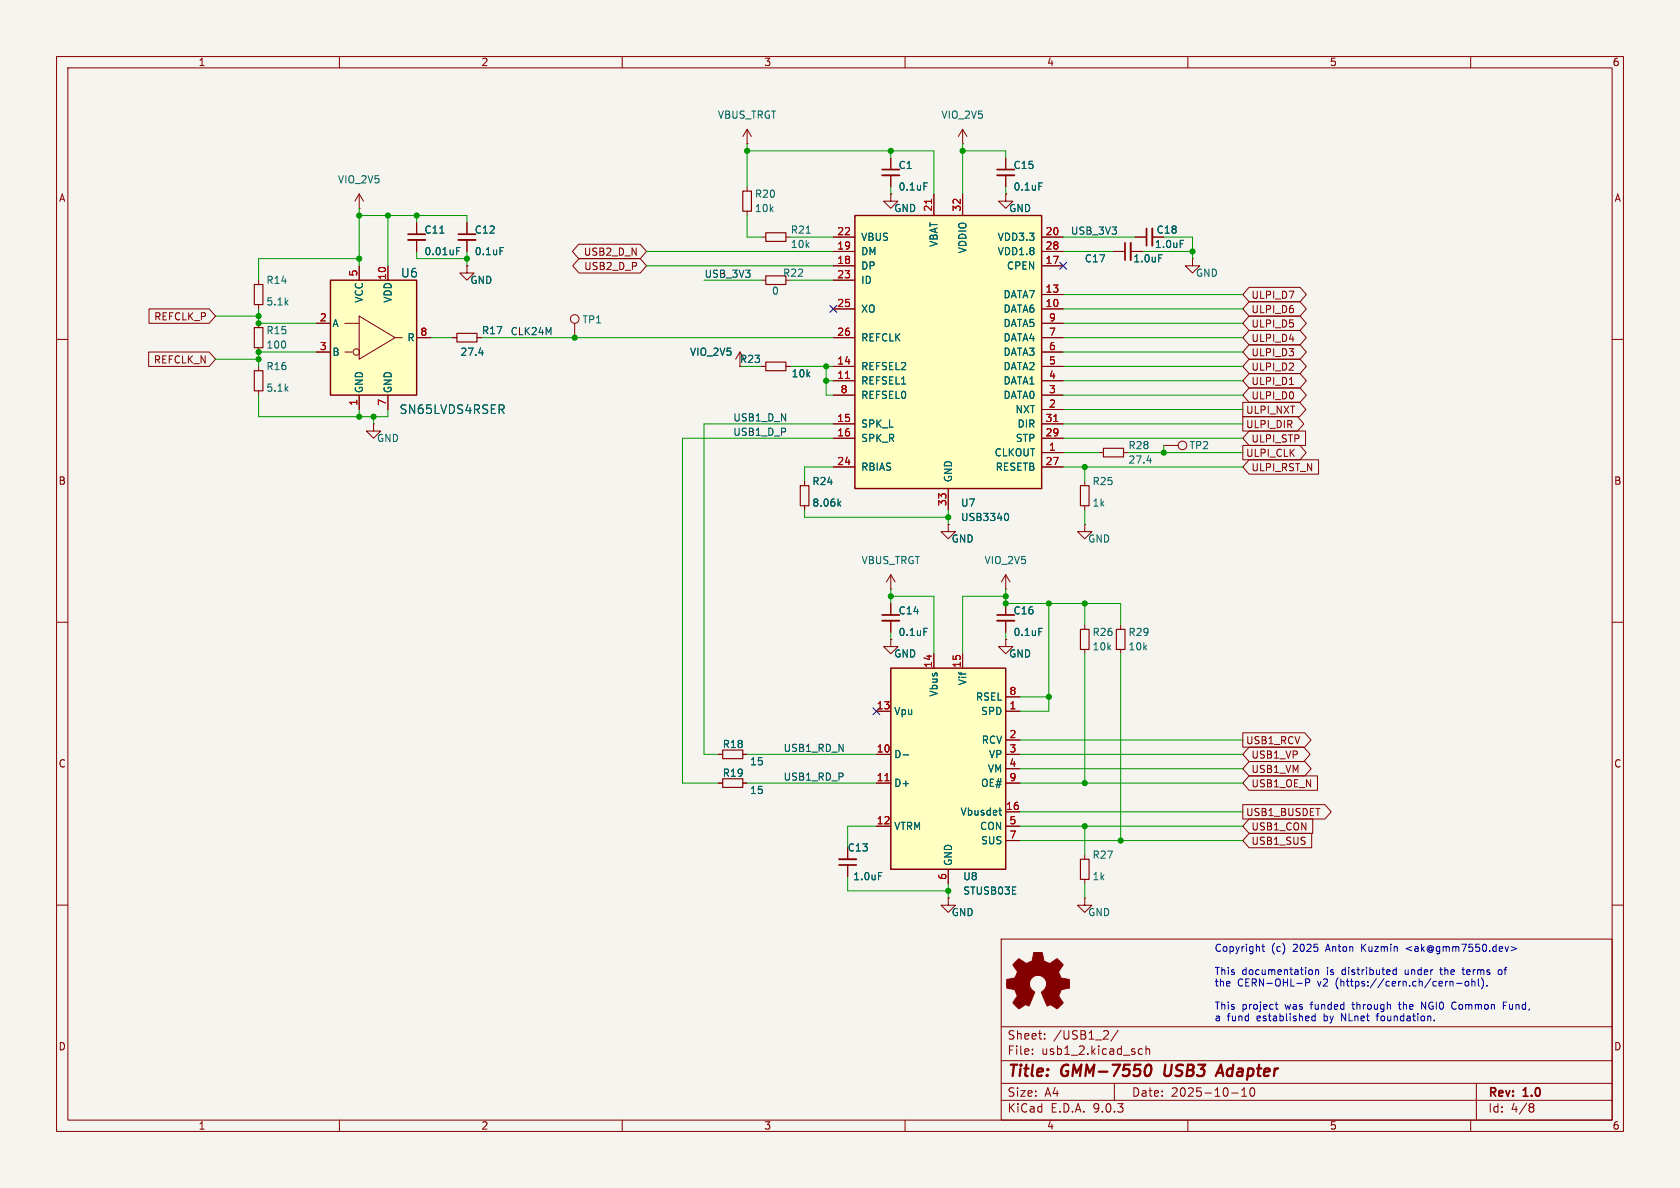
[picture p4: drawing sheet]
<svg xmlns="http://www.w3.org/2000/svg" width="297mm" height="210mm" viewBox="0 0 297 210" stroke-linecap="round" stroke-linejoin="round" font-family="sans-serif">
<path d="M0 0h297v210h-297z" fill="#f5f4ef" stroke="#f5f4ef" stroke-width=".18"/>
<g fill="none" stroke="#840000" stroke-width=".18">
<path d="M10 10h277v190h-277zM12 12h273v186h-273zM60 10v2M110 10v2M160 10v2M210 10v2M260 10v2M132.1 25.4h.1M132.1 22.9l-.8 1.2M132.1 22.9l.7 1.2M132.1 22.9v2.5M157.5 34.3v1.3h1.2l-1.2 1.2-1.3-1.2h1.3"/>
<path d="M157.5 34.3h.1M157.5 27.9v2.1M157.5 31v2M170.2 25.4h.1M170.2 22.9l-.8 1.2M170.2 22.9l.7 1.2M170.2 22.9v2.5M177.8 34.3v1.3h1.3l-1.3 1.2-1.3-1.2h1.3M177.8 34.3h.1M177.8 27.9v2.1M177.8 31v2M196.8 44.5h2.1"/>
<path d="M199.9 44.5h2M10 60h2M285 60h2M194.3 80h.8M198.6 80h.8M10 110h2M157.5 113v1.3h1.2l-1.2 1.3-1.3-1.3h1.3M157.5 113h.1M157.5 106.7v2M157.5 109.7v2.1M177.8 113v1.3h1.3l-1.3 1.3-1.3-1.3h1.3M177.8 113h.1"/>
<path d="M285 110h2M191.8 158.8v1.2h1.2l-1.2 1.3-1.3-1.3h1.3M191.8 158.8h.1M191.8 151.1v.8M191.8 155.4v.8M10 160h2M177 166h108v32h-108zM285 160h2M60 198v2M110 198v2M160 198v2M177 194.5h108"/>
<path d="M177 191.5h108M177 187.5h108M177 181.5h108M182.5 186.3v.1M182.5 185.5v.1M184.7 183.6v.1M184.7 182.8v.1M195 183.7h1M195.9 182.3v.5M197 191.5v3M197.7 182.1l-1.3 2M201.4 186.3h.6"/>
<path d="M201.4 185.5h.6M202.6 185.5l.2-.1 .4 .1v.9M202.6 184.9v1.5M210 198v2M217.7 193.2h1.2M219.5 193.8h.9M219.5 192.7l.5-.4v1.5M221.1 192.4a.81 .81 0 0 0 .4 1.4l.2-.1 .1-.5-.1-.8M260 198v2M261 191.5v6.5M270.6 195.1l.4 .1 .2 .2-.3 .3M270.6 195.7h.3"/>
<path d="M270.9 195.7l.2 .2 .1 .4-.2 .2-.4 .1"/>
</g>
<path d="M202.6 188.6l.1-.2a.46 .46 0 0 1 .5-.2 .46 .46 0 0 1 .3 .4 1.15 1.15 0 0 1-.8 1.6l-.1-.1M206 188.2l-.2 1.6 .4 .4M214.9 190.2l.9-2 .5 2M215.2 189.6h.9" fill="none" stroke="#840000" stroke-width=".4"/>
<path d="M195.1 79.2h3.5v1.6h-3.5zM191 151.9h1.5v3.5h-1.5z" fill="none" stroke="#840000" stroke-width=".2"/>
<path d="M163.3 32.3h.6M183.7 32.3h.6M204.8 45h.6M202.8 81.4h.8M163.3 111.1h.6" fill="none" stroke="#006464" stroke-width=".18"/>
<path d="M179.6 170l.6-.5 .8 .6a.62 .62 0 0 0 1 0l.2-.1a1.62 1.62 0 0 0 .5-1.4l.1-.2h1.5l.1 .8a.74 .74 0 0 0 .7 .9l.5 .2 1.3-.8 1 1-.4 .7a.75 .75 0 0 0-.1 1.2l.2 .5 1.5 .3v1.5l-1.4 .2-.1 .2a1.23 1.23 0 0 0-.3 1.2l.7 1-.1 .1-1 .9-.8-.5a.54 .54 0 0 0-.9 0l-1.1-2.3a2.33 2.33 0 0 0 .9-2 1.54 1.54 0 0 0-2.5-.7 1.54 1.54 0 0 0 .4 2.6l-1 2.4a.69 .69 0 0 0-1.2 .2l-.6 .3-1-1 .8-1.2-.3-.6a.71 .71 0 0 0-.9-.7l-.7-.2v-1.4l.4-.1a1.11 1.11 0 0 0 1.3-.7 .72 .72 0 0 0-.2-1.2l-.4-.7z" fill="#840000" stroke="#840000" stroke-width=".18"/>
<path d="M156 30h3M176.3 30h3M198.9 42.9v3.1M156 108.7h3" fill="none" stroke="#840000" stroke-width=".3"/>
<path d="M156 31h3M176.3 31h3M199.9 42.9v3.1M156 109.7h3" fill="none" stroke="#840000" stroke-width=".33"/>
<path d="M151.1 38.1h33v48.3h-33z" fill="#ffffc2"/>
<path d="M151.1 38.1h33v48.3h-33z" fill="none" stroke="#840000" stroke-width=".25"/>
<g fill="none" stroke="#840000" stroke-width=".18">
<path d="M132.1 33v.8M132.1 37.3v.8M165.1 34.3v3.8M170.2 34.3v3.8M134.6 41.9h.8M138.9 41.9h.8M147.3 41.9h3.8M147.3 44.5h3.8M147.3 47h3.8M147.3 49.5h3.8M147.3 54.6h3.8M147.3 59.7h3.8"/>
<path d="M184.1 41.9h3.9M184.1 44.5h3.9M184.1 47h3.9M184.1 54.6h3.9M184.1 59.7h3.9M184.1 52.1h3.9M184.1 57.2h3.9M200.7 41.9h2M203.7 41.9h2M210.8 45.7v1.3h1.3l-1.3 1.3-1.3-1.3h1.3M210.8 45.7h.1M147.3 64.8h3.8"/>
<path d="M147.3 67.3h3.8M147.3 69.9h3.8M147.3 74.9h3.8M147.3 77.5h3.8M184.1 64.8h3.9M184.1 67.3h3.9M184.1 69.9h3.9M184.1 74.9h3.9M184.1 77.5h3.9M184.1 62.2h3.9M184.1 72.4h3.9M205.7 78.7h2.6"/>
<path d="M142.2 85.1v.8M142.2 89.4v.8M147.3 82.6h3.8M167.6 86.4v3.8M184.1 82.6h3.9M184.1 80h3.9"/>
<circle cx="209" cy="78.7" r=".76"/>
</g>
<path d="M164.7 35.2v.8M149.5 66.9h.7M186.3 74.5h.7" fill="none" stroke="#a90000" stroke-width=".18"/>
<path d="M142.5 41.2h.8M208.7 42.5h.6M148.3 89l.3 .5M148.6 88.6l-.4 .5M177.9 90.7a.68 .68 0 0 1 .4 .7 .68 .68 0 0 1-.4 .6" fill="none" stroke="#006464" stroke-width=".18"/>
<path d="M131.3 33.8h1.5v3.5h-1.5zM135.4 41.1h3.5v1.6h-3.5zM141.5 85.9h1.5v3.5h-1.5z" fill="none" stroke="#840000" stroke-width=".2"/>
<path d="M202.7 40.4v3" fill="none" stroke="#840000" stroke-width=".3"/>
<path d="M203.7 40.4v3" fill="none" stroke="#840000" stroke-width=".33"/>
<path d="M58.4 49.5h15.3v20.4h-15.3z" fill="#ffffc2"/>
<g fill="none" stroke="#840000" stroke-width=".18">
<path d="M63.5 36.8h.1M63.5 34.3v2.5M63.5 34.3l-.8 1.3M63.5 34.3l.8 1.3M73.7 39.4v2M82.5 39.4v2M45.7 49.5v.8M45.7 53.8v.8M45.7 57.2v.7M55.9 57.2h2.5M61 57.2h2.5M63.5 55.9l6.3 3.8-6.3 3.8z"/>
<path d="M63.5 47v2.5M68.6 47v2.5M69.8 59.7h1.3M73.7 59.7h2.5M73.7 42.4v2.1M80 59.7h.8M82.5 47v1.3h1.3l-1.3 1.2-1.2-1.2h1.2M82.5 47h.1M82.5 42.4v2.1M84.3 59.7h.8M101.6 57.2v2.5M134.6 49.5h.8"/>
<path d="M45.7 61.5v.7M45.7 64.8v.7M45.7 69.1v.8M55.9 62.2h2.5M61 62.2h1.2M63.5 69.9v2.5M66 74.9v1.3h1.3l-1.3 1.3-1.2-1.3h1.2M66 74.9h.1M68.6 69.9v2.5M130.8 62.2l-.8 1.3M130.8 62.2l.8 1.3M130.8 62.2v2.6"/>
<path d="M134.6 64.8h.8M138.9 64.8h.8M127 138.4h.8M131.3 138.4h.8M149.9 149.9v2M149.9 152.9v2M167.6 158.8v1.2h1.3l-1.3 1.3-1.2-1.3h1.2M167.6 158.8h.1"/>
<circle cx="101.6" cy="56.4" r=".76"/>
<circle cx="63" cy="62.2" r=".57"/>
</g>
<path d="M58.4 49.5h15.3v20.4h-15.3z" fill="none" stroke="#840000" stroke-width=".25"/>
<path d="M45 50.3h1.5v3.5h-1.5zM45 57.9h1.5v3.6h-1.5zM80.8 58.9h3.5v1.6h-3.5zM135.4 48.8h3.5v1.5h-3.5zM45 65.5h1.5v3.6h-1.5zM135.4 64h3.5v1.5h-3.5zM127.8 137.7h3.5v1.5h-3.5z" fill="none" stroke="#840000" stroke-width=".2"/>
<path d="M77.8 41.2h.7M80.7 44.4h.4M80.7 43.8h.6M88.4 43.8h.6M84.7 62.4h.7M155.3 154.2h.6" fill="none" stroke="#006464" stroke-width=".18"/>
<path d="M72.1 41.4h3.1M81 41.4h3.1M148.3 152.9h3.1" fill="none" stroke="#840000" stroke-width=".3"/>
<path d="M72.1 42.4h3.1M81 42.4h3.1M148.3 151.9h3.1" fill="none" stroke="#840000" stroke-width=".33"/>
<path d="M157.5 118.1h20.3v35.6h-20.3z" fill="#ffffc2"/>
<path d="M157.5 118.1h20.3v35.6h-20.3z" fill="none" stroke="#840000" stroke-width=".25"/>
<g fill="none" stroke="#840000" stroke-width=".18">
<path d="M73.7 39.4v2M82.5 39.4v2M157.5 34.3h.1M157.5 27.9v2.1M157.5 31v2M165.1 34.3v3.8M170.2 34.3v3.8M177.8 34.3h.1M177.8 27.9v2.1M177.8 31v2M26.3 54.6h10.7l1.1 1.3-1.1 1.3h-10.7zM55.9 57.2h2.5"/>
<path d="M63.5 47v2.5M68.6 47v2.5M73.7 59.7h2.5M73.7 42.4v2.1M80 59.7h.8M82.5 47h.1M82.5 42.4v2.1M84.3 59.7h.8M102.3 43.2h10.9l1.1 1.3-1.1 1.2h-10.9l-1.1-1.2zM102.4 45.7h10.8l1.1 1.3-1.1 1.3h-10.8l-1.2-1.3zM147.3 41.9h3.8M147.3 44.5h3.8"/>
<path d="M147.3 47h3.8M147.3 49.5h3.8M147.3 54.6h3.8M147.3 59.7h3.8M184.1 41.9h3.9M184.1 44.5h3.9M184.1 47h3.9M184.1 54.6h3.9M184.1 59.7h3.9M184.1 52.1h3.9M184.1 57.2h3.9M196.8 44.5h2.1"/>
<path d="M199.9 44.5h2M200.7 41.9h2M203.7 41.9h2M220.8 50.8h9l1.1 1.3-1.1 1.2h-9l-1.1-1.2zM220.8 55.9h9l1.1 1.3-1.1 1.2h-9l-1.1-1.2zM220.8 58.4h9l1.1 1.3-1.1 1.3h-9l-1.1-1.3zM220.8 53.3h9l1.1 1.3-1.1 1.3h-9l-1.1-1.3zM26.3 62.2h10.7l1.1 1.3-1.1 1.3h-10.7zM55.9 62.2h2.5M63.5 69.9v2.5M68.6 69.9v2.5M134.6 64.8h.8"/>
<path d="M138.9 64.8h.8M147.3 64.8h3.8M147.3 67.3h3.8M147.3 69.9h3.8M147.3 74.9h3.8M147.3 77.5h3.8M184.1 64.8h3.9M184.1 67.3h3.9M184.1 69.9h3.9M184.1 74.9h3.9M184.1 77.5h3.9M184.1 62.2h3.9"/>
<path d="M184.1 72.4h3.9M219.7 71.1h10.1l1.1 1.3-1.1 1.3h-10.1zM219.7 78.7h10.1l1.1 1.3-1.1 1.3h-10.1zM219.7 73.7h9.7l1.1 1.2-1.1 1.3h-9.7zM220.8 66h9l1.1 1.3-1.1 1.3h-9l-1.1-1.3zM220.8 76.2h10v2.5h-10l-1.1-1.2zM220.8 61h9l1.1 1.2-1.1 1.3h-9l-1.1-1.3zM220.8 68.6h9l1.1 1.3-1.1 1.2h-9l-1.1-1.2zM220.8 63.5h9l1.1 1.3-1.1 1.2h-9l-1.1-1.2zM228 68h.7M142.2 85.1v.8M142.2 89.4v.8"/>
<path d="M147.3 82.6h3.8M167.6 92.7v1.3h1.3l-1.3 1.3-1.2-1.3h1.2M167.6 92.7h.1M167.6 86.4v3.8M184.1 82.6h3.9M184.1 80h3.9M191.8 92.7v1.3h1.2l-1.2 1.3-1.3-1.3h1.3M191.8 92.7h.1M191.8 85.1v.8M191.8 89.4v.8M220.8 81.3h12.3v2.5h-12.3l-1.1-1.2zM157.5 104.1h.1"/>
<path d="M157.5 113h.1M157.5 101.6l-.8 1.3M157.5 101.6l.7 1.3M157.5 101.6v2.5M157.5 106.7v2M157.5 109.7v2.1M165.1 115.6v2.5M170.2 115.6v2.5M177.8 104.1h.1M177.8 113h.1M177.8 101.6v2.5M177.8 106.7v2"/>
<path d="M177.8 109.7v2.1M177.8 101.6l-.8 1.3M177.8 101.6l.8 1.3M191.8 110.5v.8M191.8 114.8v.8M198.1 110.5v.8M198.1 114.8v.8M127 133.4h.8M127 138.4h.8M131.3 133.4h.8M131.3 138.4h.8M154.9 125.7h2.6"/>
<path d="M154.9 133.4h2.6M154.9 138.4h2.6M177.8 125.7h2.5M177.8 133.4h2.5M177.8 138.4h2.5M177.8 123.2h2.5M177.8 130.8h2.5M177.8 135.9h2.5M219.7 129.5h11l1.1 1.3-1.1 1.3h-11zM220.8 134.6h9.9l1.1 1.3-1.1 1.3h-9.9l-1.1-1.3zM220.8 132.1h9.7l1.1 1.3-1.1 1.2h-9.7l-1.1-1.2zM220.8 137.2h12.1v2.5h-12.1l-1.1-1.3z"/>
<path d="M149.9 149.9v2M149.9 152.9v2M154.9 146.1h2.6M167.6 158.8h.1M167.6 153.7v2.5M177.8 146.1h2.5M177.8 143.5h2.5M177.8 148.6h2.5M219.7 142.2h14.5l1.1 1.3-1.1 1.3h-14.5zM220.8 147.3h11.1v2.6h-11.1l-1.1-1.3zM220.8 144.8h11.3v2.5h-11.3l-1.1-1.2z"/>
</g>
<g fill="none" stroke="#006464" stroke-width=".18">
<path d="M163.3 32.3h.6M183.7 32.3h.6M77.8 41.2h.7M80.7 44.4h.4M80.7 43.8h.6M88.4 43.8h.6M204.8 45h.6M208.7 42.5h.6M84.7 62.4h.7M148.3 89l.3 .5M148.6 88.6l-.4 .5M177.9 90.7a.68 .68 0 0 1 .4 .7 .68 .68 0 0 1-.4 .6"/>
<path d="M163.3 111.1h.6M183.7 111.1h.6M159.7 133.4h.9M155.3 154.2h.6M176.6 143.2h.5M176.8 143.9l.3 .2"/>
</g>
<path d="M164.7 35.2v.8M149.5 66.9h.7M186.3 74.5h.7M156.5 138h.7" fill="none" stroke="#a90000" stroke-width=".18"/>
<path d="M191 85.9h1.5v3.5h-1.5zM191 111.3h1.5v3.5h-1.5zM197.4 111.3h1.5v3.5h-1.5zM127.8 132.6h3.5v1.5h-3.5z" fill="none" stroke="#840000" stroke-width=".2"/>
<path d="M176.3 108.7h3" fill="none" stroke="#840000" stroke-width=".3"/>
<path d="M176.3 109.7h3" fill="none" stroke="#840000" stroke-width=".33"/>
<g fill="none" stroke="#009600" stroke-width=".18">
<path d="M63.5 36.8v10.2M63.5 38.1h19v1.3M68.6 38.1v8.9M73.7 38.1v1.3M132.1 38.1v3.8h2.5M132.1 25.4v7.6M132.1 26.7h33v7.6M157.5 26.7v1.2M157.5 33v1.3M170.2 26.7h7.6v1.2M170.2 25.4v8.9M177.8 33v1.3"/>
<path d="M38.1 55.9h7.6M45.7 54.6v2.6h10.2M63.5 45.7h-17.8v3.8M73.7 44.5v1.2h8.8M76.2 59.7h3.8M82.5 44.5v2.5M85.1 59.7h62.2M114.3 44.5h33M114.3 47h33M124.5 49.5h10.1M139.7 49.5h7.6M139.7 41.9h7.6"/>
<path d="M188 59.7h31.7M188 57.2h31.7M188 44.5h8.8M188 52.1h31.7M188 41.9h12.7M188 54.6h31.7M201.9 44.5h8.9M205.7 41.9h5.1v3.8M38.1 63.5h7.6M45.7 69.9v3.8h22.9v-1.3M55.9 62.2h-10.2v2.6M63.5 72.4v1.3"/>
<path d="M66 73.7v1.2M130.8 64.8h3.8M139.7 64.8h7.6M146 64.8v5.1h1.3M146 67.3h1.3M147.3 74.9h-22.8v58.5h2.5M147.3 77.5h-26.7v60.9h6.4M188 74.9h31.7M188 77.5h31.7M188 72.4h31.7M188 64.8h31.7M188 62.2h31.7"/>
<path d="M188 69.9h31.7M188 67.3h31.7M205.7 78.7v1.3M142.2 90.2v1.2h25.4M147.3 82.6h-5.1v2.5M167.6 90.2v2.5M188 82.6h31.7M188 80h6.3M191.8 82.6v2.5M191.8 90.2v2.5M199.4 80h20.3M157.5 104.1v2.6"/>
<path d="M157.5 111.8v1.2M157.5 105.4h7.6v10.2M177.8 104.1v2.6h20.3v3.8M177.8 111.8v1.2M177.8 105.4h-7.6v10.2M185.4 106.7v19h-5.1M191.8 106.7v3.8M191.8 115.6v22.8M198.1 115.6v33M132.1 138.4h22.8M132.1 133.4h22.8M180.3 135.9h39.4"/>
<path d="M180.3 123.2h5.1M180.3 138.4h39.4M180.3 130.8h39.4M180.3 133.4h39.4M149.9 154.9v2.6h17.7M154.9 146.1h-5v3.8M167.6 156.2v2.6M180.3 146.1h39.4M180.3 143.5h39.4M180.3 148.6h39.4M191.8 146.1v5M191.8 156.2v2.6"/>
</g>
<path d="M146.7 54l1.2 1.2M147.9 54l-1.2 1.2M187.4 46.4l1.2 1.2M188.6 46.4l-1.2 1.2M154.3 125.1l1.2 1.2M155.5 125.1l-1.2 1.2" fill="none" stroke="#000084" stroke-width=".18"/>
<g fill="none" stroke="#0000c2" stroke-width=".18">
<path d="M223.1 167.3h.5M223.3 166.9v1.1l.3 .2M225.4 177.6h.5M225.6 177.1v1.1l.3 .2M230.8 173v1.3M231.5 173.2v.3l-.1 .2h-.6M231.6 171.4l.3 .1 .1 .2v.5l-.4 .1M232.5 179.2v1.3M232.5 179.7l-.4-.1-.2 .2 .1 .6h.5M232.6 171.5l.2-.1 .3 .1v.8M232.6 171.4v.9M243.5 179.4v1.1"/>
<path d="M246.8 171.5l-.3-.1-.3 .3 .2 .5h.4M246.8 171v1.3M247.2 177.6h.5M247.4 177.1v1.2M249.6 167.3l-1 .4 1 .4M251.3 178.4v-1.3l.7 1.3M254.5 171.4h.5M254.7 171l.1 1.2M256.5 173.5l.4 .2v.6M256.8 178.2l.4 .2M257.2 177.1l-.4 .2M257.5 173.8h1"/>
<path d="M258.5 171.4h.4M258.6 171v1.1l.3 .2M259.1 173.6l.1-.1 .4 .1 .1 .5-.2 .2h-.3l-.1-.1zM260.2 173.6l.2-.1h.3l.1 .8M260.2 173v1.3M261.4 173v1.1l.1 .2M262.1 173.1a1.47 1.47 0 0 1-.2 1.7M262.9 174.2v.1M265.4 171.5l-.3-.1-.2 .3v.5l.2 .1 .3-.1M265.8 177.7h.4M266.4 177.1h-.6v1.3M267.2 167.3l.9 .4-.9 .4"/>
<path d="M253.6 180.3v.2"/>
</g>
<g fill="#009600" stroke="#009600" stroke-width=".18">
<circle cx="185.4" cy="106.7" r=".46"/>
<circle cx="177.8" cy="106.7" r=".46"/>
<circle cx="185.4" cy="123.2" r=".46"/>
<circle cx="191.8" cy="138.4" r=".46"/>
<circle cx="167.6" cy="157.5" r=".46"/>
<circle cx="191.8" cy="146.1" r=".46"/>
<circle cx="198.1" cy="148.6" r=".46"/>
<circle cx="157.5" cy="26.7" r=".46"/>
<circle cx="170.2" cy="26.7" r=".46"/>
<circle cx="132.1" cy="26.7" r=".46"/>
<circle cx="167.6" cy="91.4" r=".46"/>
<circle cx="73.7" cy="38.1" r=".46"/>
<circle cx="68.6" cy="38.1" r=".46"/>
<circle cx="66" cy="73.7" r=".46"/>
<circle cx="63.5" cy="73.7" r=".46"/>
<circle cx="82.5" cy="45.7" r=".46"/>
<circle cx="210.8" cy="44.5" r=".46"/>
<circle cx="157.5" cy="105.4" r=".46"/>
<circle cx="191.8" cy="106.7" r=".46"/>
<circle cx="191.8" cy="82.6" r=".46"/>
<circle cx="205.7" cy="80" r=".46"/>
<circle cx="177.8" cy="105.4" r=".46"/>
<circle cx="146" cy="64.8" r=".46"/>
<circle cx="146" cy="67.3" r=".46"/>
<circle cx="101.6" cy="59.7" r=".46"/>
<circle cx="45.7" cy="63.5" r=".46"/>
<circle cx="63.5" cy="38.1" r=".46"/>
<circle cx="63.5" cy="45.7" r=".46"/>
<circle cx="45.7" cy="57.2" r=".46"/>
<circle cx="45.7" cy="55.9" r=".46"/>
<circle cx="45.7" cy="62.2" r=".46"/>
</g>
<g font-size="2.8" fill="#840000">
<text x="178" y="190.9">Title:</text>
<text x="187.7" y="190.9">GMM-7550</text>
<text x="206.6" y="190.9">USB3</text>
<text x="216.9" y="190.9">Adapter</text>
</g>
<g font-size="2.1" fill="#006464">
<text x="70.8" y="49.3">U6</text>
<text x="70.5" y="73.4">SN65LVDS4RSER</text>
</g>
<g font-size="2.1" fill="#840000">
<text x="178" y="184">Sheet:</text>
<text x="186.2" y="184">/USB1_2/</text>
<text x="178" y="186.7">File:</text>
<text x="184.1" y="186.7">usb1_2.kicad_sch</text>
<text x="178" y="196.9">KiCad</text>
<text x="178" y="194.1">Size:</text>
<text x="184.7" y="194.1">A4</text>
<text x="185.7" y="196.9">E.D.A.</text>
<text x="193.3" y="196.9">9.0.3</text>
<text x="200" y="194.1">Date:</text>
<text x="207" y="194.1">2025-10-10</text>
<text x="263" y="194.3">Rev:</text>
<text x="263" y="196.9">Id:</text>
<text x="267.1" y="196.9">4/8</text>
<text x="269.4" y="194.3">1.0</text>
</g>
<g font-size="1.8" fill="#840000">
<text x="35" y="11.9">1</text>
<text x="85" y="11.9">2</text>
<text x="135" y="11.9">3</text>
<text x="185" y="11.9">4</text>
<text x="235" y="11.9">5</text>
<text x="285" y="11.9">6</text>
<text x="10.3" y="35.9">A</text>
<text x="285.3" y="35.9">A</text>
<text x="103.1" y="45.4">USB2_D_N</text>
<text x="103.2" y="47.9">USB2_D_P</text>
<text x="221.1" y="53">ULPI_D7</text>
<text x="27.2" y="56.8">REFCLK_P</text>
<text x="221.1" y="58.1">ULPI_D5</text>
<text x="221.1" y="55.6">ULPI_D6</text>
<text x="27.1" y="64.5">REFCLK_N</text>
<text x="130.7" y="64.4">R23</text>
<text x="221.1" y="63.2">ULPI_D3</text>
<text x="221.1" y="60.6">ULPI_D4</text>
<text x="221.1" y="65.7">ULPI_D2</text>
<text x="221.1" y="68.3">ULPI_D1</text>
<text x="221.1" y="70.8">ULPI_D0</text>
<text x="220.2" y="73.3">ULPI_NXT</text>
<text x="220.2" y="75.9">ULPI_DIR</text>
<text x="220.2" y="81">ULPI_CLK</text>
<text x="221.1" y="78.4">ULPI_STP</text>
<text x="221.1" y="83.5">ULPI_RST_N</text>
<text x="10.3" y="85.9">B</text>
<text x="285.3" y="85.9">B</text>
<text x="220.2" y="131.8">USB1_RCV</text>
<text x="10.3" y="135.9">C</text>
<text x="221.1" y="136.8">USB1_VM</text>
<text x="221.1" y="134.3">USB1_VP</text>
<text x="285.3" y="135.9">C</text>
<text x="221.1" y="139.4">USB1_OE_N</text>
<text x="220.2" y="144.5">USB1_BUSDET</text>
<text x="221.1" y="149.5">USB1_SUS</text>
<text x="221.1" y="147">USB1_CON</text>
<text x="10.3" y="185.9">D</text>
<text x="285.3" y="185.9">D</text>
<text x="35" y="199.9">1</text>
<text x="85" y="199.9">2</text>
<text x="135" y="199.9">3</text>
<text x="185" y="199.9">4</text>
<text x="235" y="199.9">5</text>
<text x="285" y="199.9">6</text>
</g>
<g font-size="1.8" fill="#006464">
<text x="126.8" y="21.2">VBUS_TRGT</text>
<text x="166.3" y="21.2">VIO_2V5</text>
<text x="59.6" y="32.6">VIO_2V5</text>
<text x="133.4" y="35.2">R20</text>
<text x="158.8" y="30.1">C1</text>
<text x="158.8" y="33.9">0.1uF</text>
<text x="179.1" y="30.1">C15</text>
<text x="179.1" y="33.9">0.1uF</text>
<text x="74.9" y="41.5">C11</text>
<text x="83.8" y="41.5">C12</text>
<text x="133.4" y="37.7">10k</text>
<text x="139.7" y="41.5">R21</text>
<text x="158" y="37.7">GND</text>
<text x="178.3" y="37.7">GND</text>
<text x="204.4" y="41.5">C18</text>
<text x="74.9" y="45.3">0.01uF</text>
<text x="83.8" y="45.3">0.1uF</text>
<text x="139.7" y="44">10k</text>
<text x="152.1" y="42.8">VBUS</text>
<text x="152.1" y="45.3">DM</text>
<text x="152.1" y="47.9">DP</text>
<text x="166" y="43.7" transform="rotate(-90 166 43.7)">VBAT</text>
<text x="171" y="44.9" transform="rotate(-90 171 44.9)">VDDIO</text>
<text x="176.3" y="42.8">VDD3.3</text>
<text x="176.3" y="45.3">VDD1.8</text>
<text x="177.9" y="47.9">CPEN</text>
<text x="191.7" y="46.6">C17</text>
<text x="200.3" y="46.6">1.0uF</text>
<text x="204.1" y="44">1.0uF</text>
<text x="47" y="50.4">R14</text>
<text x="64.4" y="53.6" transform="rotate(-90 64.4 53.6)">VCC</text>
<text x="69.4" y="53.6" transform="rotate(-90 69.4 53.6)">VDD</text>
<text x="83.1" y="50.4">GND</text>
<text x="136.4" y="52.3">0</text>
<text x="138.3" y="49.1">R22</text>
<text x="152.1" y="50.4">ID</text>
<text x="177.3" y="52.9">DATA7</text>
<text x="211.3" y="49.1">GND</text>
<text x="47" y="54.2">5.1k</text>
<text x="47" y="59.3">R15</text>
<text x="58.7" y="58">A</text>
<text x="85.1" y="59.3">R17</text>
<text x="102.9" y="57.4">TP1</text>
<text x="152.1" y="55.5">XO</text>
<text x="177.3" y="55.5">DATA6</text>
<text x="177.3" y="58">DATA5</text>
<text x="47" y="61.8">100</text>
<text x="47" y="65.6">R16</text>
<text x="58.7" y="63.1">B</text>
<text x="71.9" y="60.6">R</text>
<text x="81.3" y="63.1">27.4</text>
<text x="121.9" y="63.1">VIO_2V5</text>
<text x="152.1" y="60.6">REFCLK</text>
<text x="152.1" y="65.6">REFSEL2</text>
<text x="177.3" y="60.6">DATA4</text>
<text x="177.3" y="63.1">DATA3</text>
<text x="177.3" y="65.6">DATA2</text>
<text x="47" y="69.4">5.1k</text>
<text x="64.4" y="69.6" transform="rotate(-90 64.4 69.6)">GND</text>
<text x="69.4" y="69.6" transform="rotate(-90 69.4 69.6)">GND</text>
<text x="139.9" y="66.9">10k</text>
<text x="152.1" y="68.2">REFSEL1</text>
<text x="152.1" y="70.7">REFSEL0</text>
<text x="177.3" y="68.2">DATA1</text>
<text x="177.3" y="70.7">DATA0</text>
<text x="152.1" y="75.8">SPK_L</text>
<text x="179.4" y="73.3">NXT</text>
<text x="179.8" y="75.8">DIR</text>
<text x="66.5" y="78.3">GND</text>
<text x="152.1" y="78.3">SPK_R</text>
<text x="152.1" y="83.4">RBIAS</text>
<text x="175.7" y="80.9">CLKOUT</text>
<text x="175.9" y="83.4">RESETB</text>
<text x="179.5" y="78.3">STP</text>
<text x="199.4" y="82.1">27.4</text>
<text x="199.4" y="79.6">R28</text>
<text x="210.2" y="79.6">TP2</text>
<text x="143.5" y="86">R24</text>
<text x="143.5" y="89.8">8.06k</text>
<text x="168.5" y="85.3" transform="rotate(-90 168.5 85.3)">GND</text>
<text x="169.8" y="89.8">U7</text>
<text x="193" y="86">R25</text>
<text x="193" y="89.8">1k</text>
<text x="169.8" y="92.3">USB3340</text>
<text x="152.2" y="99.9">VBUS_TRGT</text>
<text x="168.1" y="96.1">GND</text>
<text x="173.9" y="99.9">VIO_2V5</text>
<text x="192.3" y="96.1">GND</text>
<text x="158.8" y="108.8">C14</text>
<text x="158.8" y="112.6">0.1uF</text>
<text x="179.1" y="108.8">C16</text>
<text x="179.1" y="112.6">0.1uF</text>
<text x="193" y="112.6">R26</text>
<text x="199.4" y="112.6">R29</text>
<text x="158" y="116.4">GND</text>
<text x="178.3" y="116.4">GND</text>
<text x="193" y="115.2">10k</text>
<text x="199.4" y="115.2">10k</text>
<text x="166" y="123.2" transform="rotate(-90 166 123.2)">Vbus</text>
<text x="171" y="121.2" transform="rotate(-90 171 121.2)">Vif</text>
<text x="172.4" y="124.1">RSEL</text>
<text x="158" y="126.6">Vpu</text>
<text x="173.3" y="126.6">SPD</text>
<text x="173.5" y="131.7">RCV</text>
<text x="127.7" y="137.5">R19</text>
<text x="127.7" y="132.4">R18</text>
<text x="132.5" y="135.5">15</text>
<text x="158" y="134.2">D-</text>
<text x="174.5" y="136.8">VM</text>
<text x="174.7" y="134.2">VP</text>
<text x="132.5" y="140.6">15</text>
<text x="158" y="139.3">D+</text>
<text x="173.3" y="139.3">OE#</text>
<text x="158" y="146.9">VTRM</text>
<text x="169.7" y="144.4">Vbusdet</text>
<text x="173.2" y="146.9">CON</text>
<text x="173.3" y="149.5">SUS</text>
<text x="149.8" y="150.7">C13</text>
<text x="150.7" y="155.8">1.0uF</text>
<text x="168.5" y="153.2" transform="rotate(-90 168.5 153.2)">GND</text>
<text x="170.2" y="155.8">U8</text>
<text x="193" y="152">R27</text>
<text x="193" y="155.8">1k</text>
<text x="170.2" y="158.3">STUSB03E</text>
<text x="168.1" y="162.2">GND</text>
<text x="192.3" y="162.2">GND</text>
</g>
<g font-size="1.8" fill="#a90000">
<text x="147.9" y="41.7">22</text>
<text x="164.8" y="37.5" transform="rotate(-90 164.8 37.5)">21</text>
<text x="169.9" y="37.5" transform="rotate(-90 169.9 37.5)">32</text>
<text x="184.7" y="41.7">20</text>
<text x="147.9" y="44.2">19</text>
<text x="147.9" y="46.7">18</text>
<text x="184.7" y="44.2">28</text>
<text x="184.7" y="46.7">17</text>
<text x="63.2" y="49" transform="rotate(-90 63.2 49)">5</text>
<text x="68.3" y="49.6" transform="rotate(-90 68.3 49.6)">10</text>
<text x="147.9" y="49.3">23</text>
<text x="184.7" y="51.8">13</text>
<text x="56.4" y="56.9">2</text>
<text x="74.2" y="59.4">8</text>
<text x="147.9" y="54.4">25</text>
<text x="147.9" y="59.4">26</text>
<text x="184.7" y="54.4">10</text>
<text x="185.3" y="56.9">9</text>
<text x="185.3" y="59.4">7</text>
<text x="56.4" y="62">3</text>
<text x="147.9" y="64.5">14</text>
<text x="185.3" y="62">6</text>
<text x="185.3" y="64.5">5</text>
<text x="63.2" y="71.8" transform="rotate(-90 63.2 71.8)">1</text>
<text x="68.3" y="71.8" transform="rotate(-90 68.3 71.8)">7</text>
<text x="147.9" y="67.1">11</text>
<text x="148.5" y="69.6">8</text>
<text x="185.3" y="67.1">4</text>
<text x="185.3" y="69.6">3</text>
<text x="147.9" y="74.7">15</text>
<text x="147.9" y="77.2">16</text>
<text x="184.7" y="74.7">31</text>
<text x="184.7" y="77.2">29</text>
<text x="185.3" y="72.1">2</text>
<text x="147.9" y="82.3">24</text>
<text x="184.7" y="82.3">27</text>
<text x="185.3" y="79.8">1</text>
<text x="167.4" y="89.6" transform="rotate(-90 167.4 89.6)">33</text>
<text x="164.8" y="118.2" transform="rotate(-90 164.8 118.2)">14</text>
<text x="169.9" y="118.2" transform="rotate(-90 169.9 118.2)">15</text>
<text x="154.9" y="125.5">13</text>
<text x="178.4" y="122.9">8</text>
<text x="178.4" y="125.5">1</text>
<text x="178.4" y="130.6">2</text>
<text x="154.9" y="133.1">10</text>
<text x="178.4" y="133.1">3</text>
<text x="178.4" y="135.6">4</text>
<text x="154.9" y="138.2">11</text>
<text x="177.8" y="143.3">16</text>
<text x="178.4" y="138.2">9</text>
<text x="154.9" y="145.8">12</text>
<text x="178.4" y="145.8">5</text>
<text x="178.4" y="148.3">7</text>
<text x="167.4" y="155.6" transform="rotate(-90 167.4 155.6)">6</text>
</g>
<g font-size="1.8" fill="#0f0f0f">
<text x="189.2" y="41.6">USB_3V3</text>
<text x="124.5" y="49.2">USB_3V3</text>
<text x="90.2" y="59.3">CLK24M</text>
<text x="129.5" y="74.6">USB1_D_N</text>
<text x="129.5" y="77.1">USB1_D_P</text>
<text x="138.4" y="133">USB1_RD_N</text>
<text x="138.4" y="138.1">USB1_RD_P</text>
</g>
<g font-size="1.8" fill="#0000c2">
<text x="214.6" y="168.5">Copyright</text>
<text x="214.6" y="172.6">This</text>
<text x="219.6" y="172.6">documentation</text>
<text x="224.8" y="168.5">(c)</text>
<text x="228.7" y="168.5">2025</text>
<text x="234.7" y="172.6">is</text>
<text x="234.7" y="168.5">Anton</text>
<text x="237.5" y="172.6">distributed</text>
<text x="241.1" y="168.5">Kuzmin</text>
<text x="248.8" y="172.6">under</text>
<text x="249.2" y="168.5">&lt;ak@gmm7550.dev&gt;</text>
<text x="255.3" y="172.6">the</text>
<text x="259.5" y="172.6">terms</text>
<text x="265.9" y="172.6">of</text>
<text x="214.6" y="174.6">the</text>
<text x="214.6" y="178.7">This</text>
<text x="218.8" y="174.6">CERN-OHL-P</text>
<text x="219.6" y="178.7">project</text>
<text x="227.3" y="178.7">was</text>
<text x="232" y="178.7">funded</text>
<text x="233.1" y="174.6">v2</text>
<text x="236.4" y="174.6">(https://cern.ch/cern-ohl).</text>
<text x="239.6" y="178.7">through</text>
<text x="248" y="178.7">the</text>
<text x="252.1" y="178.7">NGI0</text>
<text x="257.7" y="178.7">Common</text>
<text x="267" y="178.7">Fund,</text>
<text x="214.6" y="180.7">a</text>
<text x="216.9" y="180.7">fund</text>
<text x="222.3" y="180.7">established</text>
<text x="234.3" y="180.7">by</text>
<text x="237.6" y="180.7">NLnet</text>
<text x="244.1" y="180.7">foundation.</text>
</g>
</svg>
